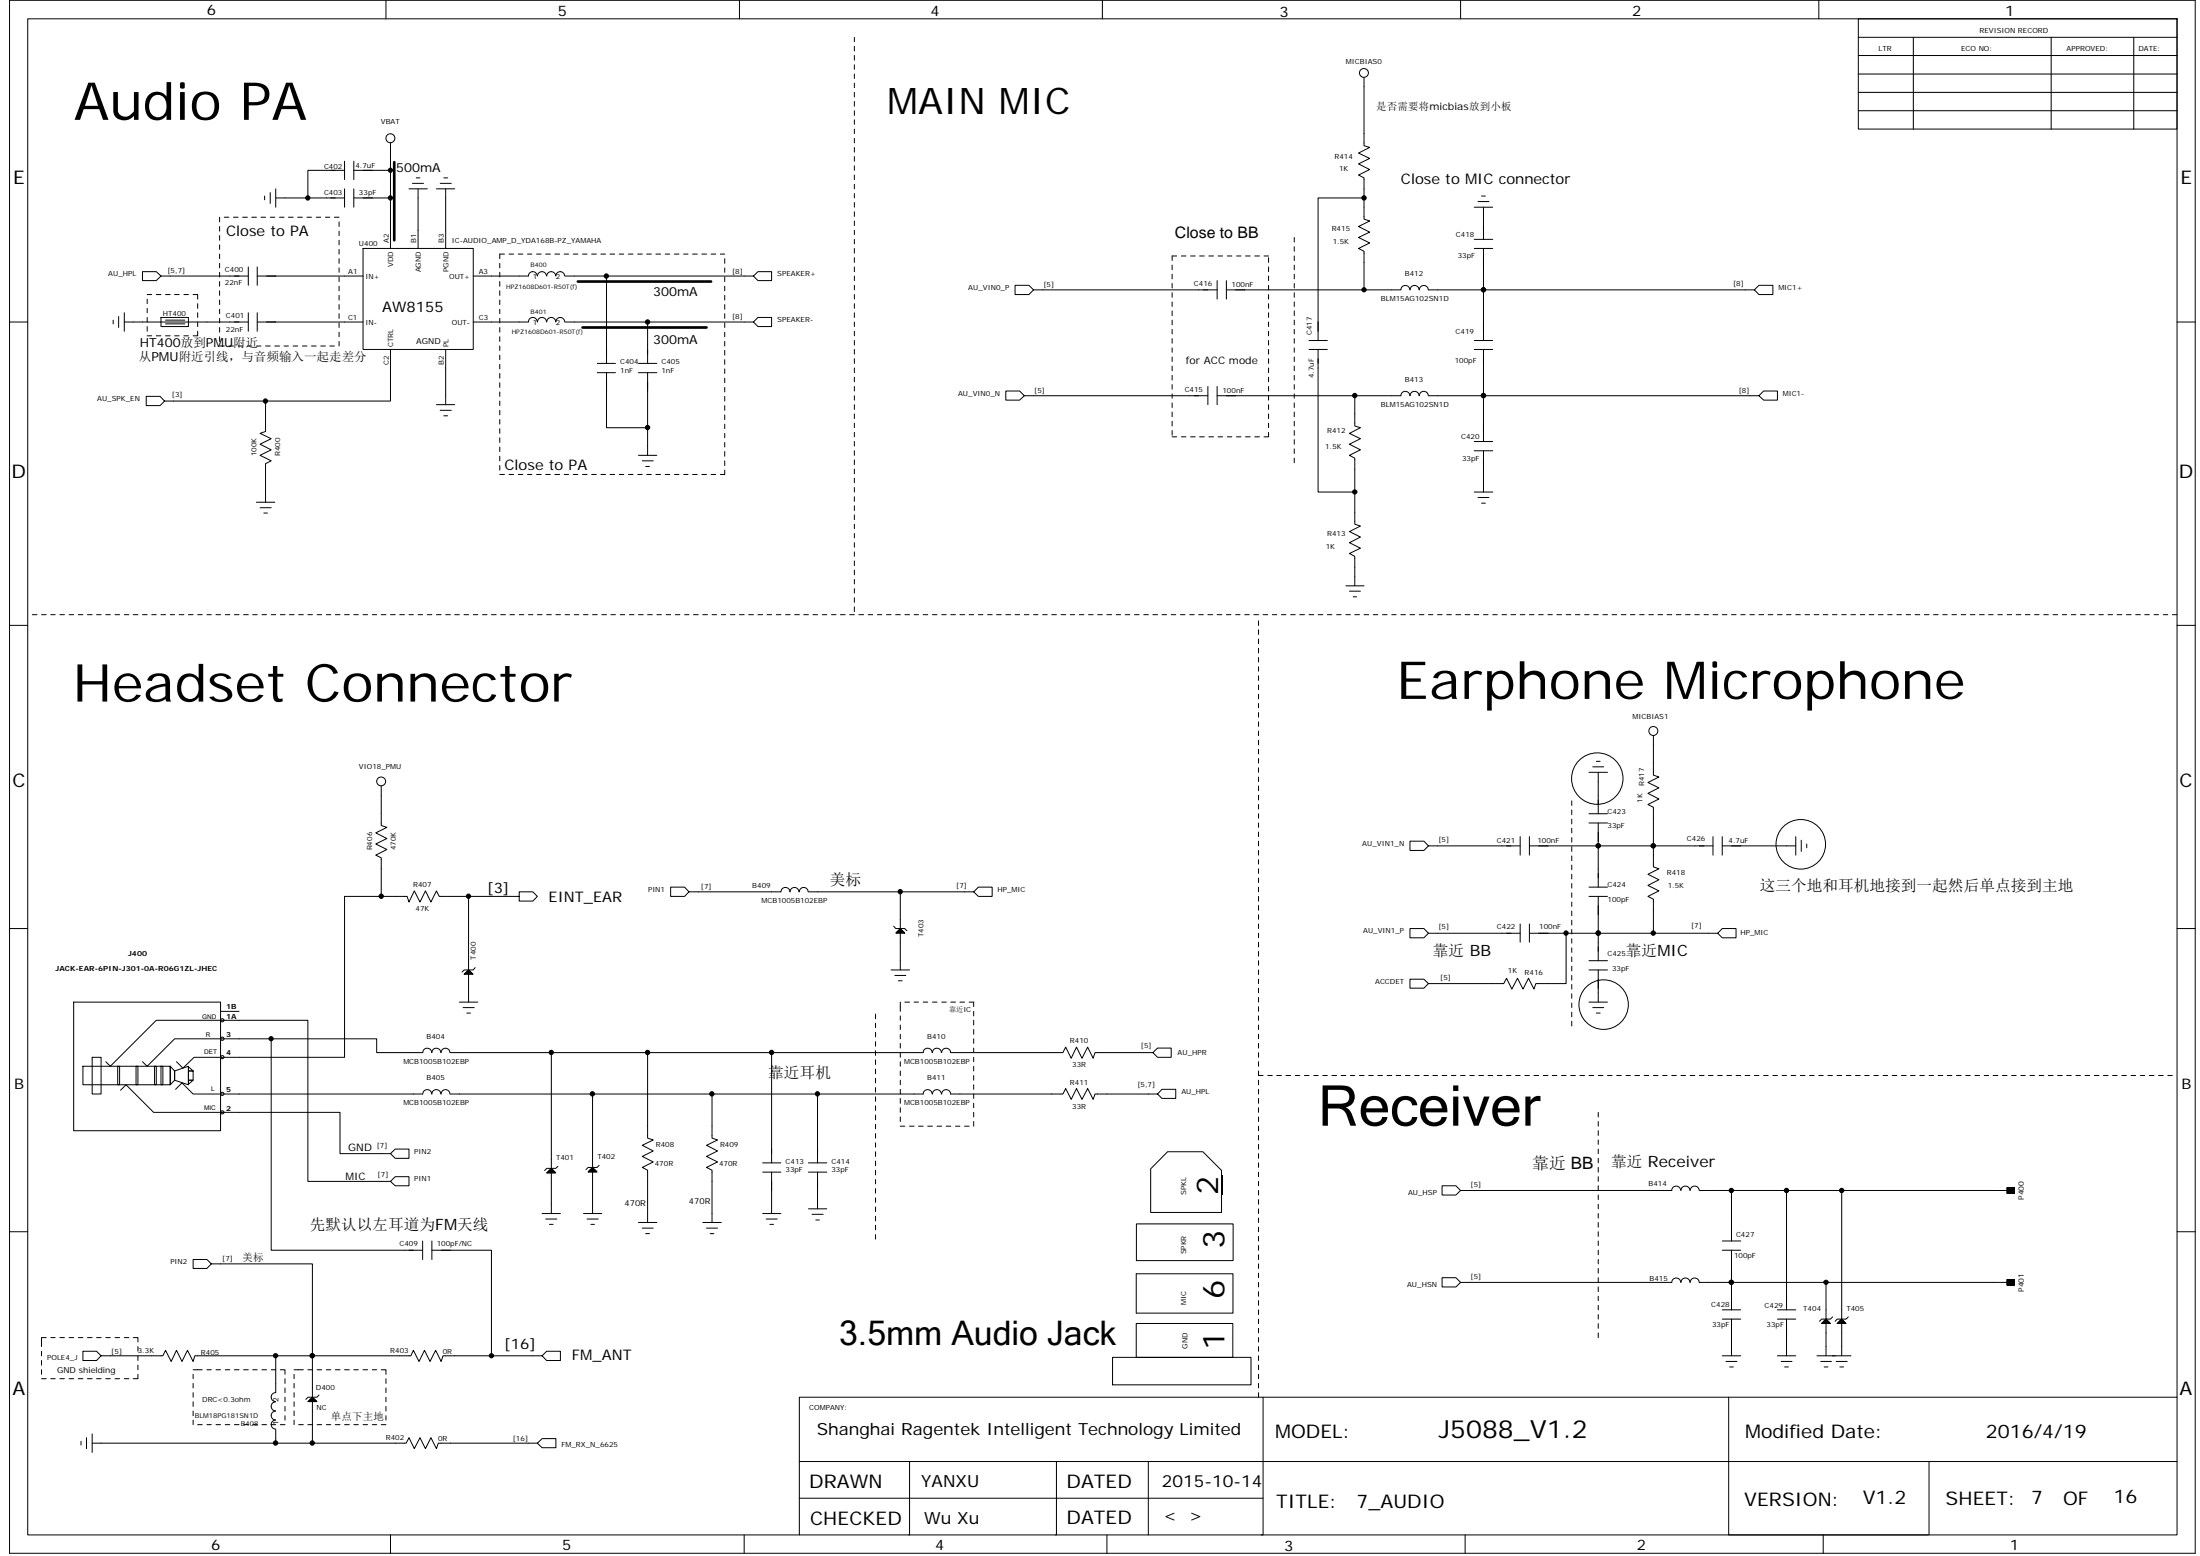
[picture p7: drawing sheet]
<svg xmlns="http://www.w3.org/2000/svg" width="297mm" height="210mm" viewBox="0 0 297 210" stroke-linecap="round" stroke-linejoin="round" font-family="sans-serif">
<g fill="none" stroke="#000" stroke-width=".14">
<path d="M1.3 0h295.1v209.6h-295.1zM3.7 2.5h290.2v204.6h-290.2zM52.1 0v2.5M52.7 19.3v3.7h-4.9M99.8 0v2.5M115.4 5v.6M115.4 6.2v.7M115.4 7.5v.6M115.4 8.7v.7M115.4 10v.6M115.4 11.2v.6M115.4 12.5v.6"/>
<path d="M115.4 13.7v.6M115.4 14.9v.7M115.4 16.2v.6M115.4 17.4v.6M115.4 18.7v.6M115.4 19.9v.6M148.8 0v2.5M184.2 10.5v9.2l.7 .2-1.5 .8 1.5 .7-1.5 .7 1.5 .8-1.5 .7 .8 .4v2.7h-6.2v19.3M197.2 0v2.5M245.6 0v2.5M250.9 2.5h43v14.9h-43zM250.9 12.5h43"/>
<path d="M250.9 14.9h43M250.9 10h43M250.9 7.5h43M250.9 5h43M258.3 5v12.4M276.9 5v12.4M288.1 5v12.4M19.9 39.8h.6M21.1 39.8h.6M22.3 39.8h.7M23.6 39.8h.6M24.8 39.8h.6"/>
<path d="M26.1 39.8h.6v.6M29.7 29.3v.7M29.7 30.6v.6M29.7 31.8v.6M29.7 33v.7M29.7 34.3v.6M29.7 35.5v.7M29.7 36.7v.7M29.7 38v.6M29.7 39.2v.7M30.3 29.3h.6M31.5 29.3h.6"/>
<path d="M32.8 29.3h.6M33.5 37.3h-11.8l-.6 .6h-1.9v-1.2h1.9l.6 .6M33.5 36v2.5M34 29.3h.6M34.7 37.3h14.3M34.7 36v2.5M35.2 29.3h.7M35.7 26.5v.5M36.5 26v1.5M36.5 29.3h.6M37.2 25.5v2.5M37.2 26.7h4.4"/>
<path d="M37.7 29.3h.7M38.9 29.3h.7M40.2 29.3h.6M41.4 29.3h.7M42.7 29.3h.6M43.9 29.3h.6M45.1 29.3h.7M45.8 30v.6M45.8 31.2v.6M45.8 32.4v.6M45.8 33.7v.6M45.8 34.9v.6"/>
<path d="M45.8 36.2v.5M45.8 37.4v.6M45.8 38.6v.6M45.8 39.9v.6M46.5 23h-4.9v3.7h4.9M46.5 21.8v2.4M46.5 25.5v2.5M47.8 21.8v2.4M47.8 25.5v2.5M49 33.5h14.9v13.7h-14.9zM52.7 23v3.7h-4.9M52.7 26.7v6.8"/>
<path d="M55.2 25.5h2.5M55.7 24.7h1.5M56.2 24h.5M56.4 25.5v8M58.9 25.5h2.5M59.4 24.7h1.5M59.9 24h.5M60.2 25.5v8M67.5 35.5v.7M67.5 36.7v.7M67.5 38v.6M67.5 39.2v.7"/>
<path d="M68.1 34.3h-.6v.6M68.7 34.3h.6M70 34.3h.6M71.2 34.3h.6M71.3 37.3h-7.4M71.3 37.2a.59 .59 0 0 1 .6-.5 .59 .59 0 0 1 .6 .5M72.5 34.3h.6M72.6 37.2a.6 .6 0 0 1 .6-.5 .6 .6 0 0 1 .6 .5M73.7 34.3h.6M73.8 37.2a.6 .6 0 0 1 .6-.5 .6 .6 0 0 1 .6 .5M74.9 34.3h.7M75.1 37.2a.59 .59 0 0 1 .5-.5 .59 .59 0 0 1 .6 .5"/>
<path d="M76.2 34.3h.6M76.3 37.3h25.4l.6 .6h1.9v-1.2h-1.9l-.6 .6M77.4 34.3h.6M78.7 34.3h.6M79.9 34.3h.6M81.1 34.3h.7M81.9 37.3v11.7M82.4 34.3h.6M83.6 34.3h.6M84.9 34.3h.6M86.1 34.3h.6M87.3 34.3h.6"/>
<path d="M88.6 34.3h.6M89.8 34.3h.6M91.1 34.3h.6M92.3 34.3h.6M93.5 34.3h.6M94.8 34.3h.6M96 34.3h.6M97.3 34.3h.6M97.9 34.9v.6M97.9 36.2v.5M97.9 37.4v.6M97.9 38.6v.6"/>
<path d="M97.9 39.9v.6M115.4 21.1v.7M115.4 22.4v.6M115.4 23.6v.6M115.4 24.9v.6M115.4 26.1v.6M115.4 27.3v.7M115.4 28.6v.6M115.4 29.8v.6M115.4 31.1v.6M115.4 32.3v.6M115.4 33.5v.7"/>
<path d="M115.4 34.8v.6M115.4 36v.7M115.4 37.3v.6M115.4 38.5v.6M115.4 39.8v.6M139.5 39.1l-.6-.6h-1.8v1.3h1.8l.6-.7h24.8M158.3 35.8v.6M158.3 37v.6M158.3 38.2v.7M158.3 39.5v.6M158.9 34.5h-.6v.7M159.5 34.5h.6"/>
<path d="M160.8 34.5h.6M162 34.5h.6M163.2 34.5h.6M164.3 37.9v2.5M164.5 34.5h.6M165.6 39.1h23.5a.6 .6 0 0 1 .6-.6 .6 .6 0 0 1 .6 .6M165.6 37.9v2.5M165.7 34.5h.6M167 34.5h.6M168.2 34.5h.6M169.4 34.5h.6M170.7 34.5h.6"/>
<path d="M171.3 34.8v.6M171.3 36v.7M171.3 37.3v.6M171.3 38.5v.6M171.3 39.8v.6M174.7 32v.7M174.7 33.3v.6M174.7 34.5v.7M174.7 35.8v.6M174.7 37v.6M174.7 38.2v.7M174.7 39.5v.6"/>
<path d="M184.2 26.7v2.9l.7 .2-1.5 .8 1.5 .7-1.5 .7 1.5 .8-1.5 .7 .8 .4v5.2M190.4 39.1a.6 .6 0 0 1 .6-.6 .6 .6 0 0 1 .6 .6M191.6 39.1a.6 .6 0 0 1 .6-.6 .6 .6 0 0 1 .6 .6M199 32.3h2.5M199 33.5h2.5M199 28h2.5M199.6 27.2h1.4M200 26.5h.6M200.3 39.1h.1M200.3 28v4.3M200.3 33.5v12.5M236.9 39.1l.6-.6h1.9v1.3h-1.9l-.6-.7h-44"/>
<path d="M1.3 43.5h2.4M15.3 43.2v.5M16 42.7v1.5M16.8 42.2v2.5M19.9 40.4v.6M19.9 41.6v.6M19.9 42.8v.7M19.9 44.1v.6M19.9 45.3h.6M21.1 45.3h.6M21.7 42.8h3.7v1.3h-3.7zM22.3 45.3h.7"/>
<path d="M22.3 43.2h2.7M22.3 43.7h2.7M23.6 45.3h.6M24.8 45.3h.6M26.7 41v.6M26.7 42.2v.6M26.7 43.5v.6M26.7 44.7v.6h-.6M29.7 40.5v.6M29.7 41.7v.6M29.7 43v.6M29.7 44.2v.6"/>
<path d="M29.7 45.4v.7M29.7 46.7h.6M30.9 46.7h.6M32.1 46.7h.7M33.4 46.7h.6M33.5 43.5h-16.7M33.5 42.2v2.5M34.6 46.7h.6M34.7 43.5h14.3M34.7 42.2v2.5M35.9 54.1h-13.7l-.6 .6h-1.9v-1.2h1.9l.6 .6M35.9 46.7h.6"/>
<path d="M37.1 46.7h.6M38.4 46.7h.5M39.6 46.7h.6M40.8 46.7h.6M42.1 46.7h.6M43.3 46.7h.6M44.5 46.7h.6M45.8 41.1v.6M45.8 42.3v.7M45.8 43.6v.6M45.8 44.8v.6M45.8 46.1v.6"/>
<path d="M52.7 47.2v6.9h-16.8v4.1l-.8 .3 1.5 .7-1.5 .7 1.5 .8-1.5 .7 1.5 .8-.7 .4v5.2M58.9 54.6h2.5M59.4 55.4h1.5M59.9 56.1h.5M60.2 47.2v7.4M67.5 40.5v.6M67.5 41.7v.6M67.5 43v.6M67.5 44.2v.6M67.5 45.4v.7M67.5 46.7v.6M67.5 47.9v.6"/>
<path d="M67.5 49.2v.6M67.5 50.4v.6M67.5 51.6v.7M67.5 52.9v.6M67.5 54.1v.6M67.5 55.4v.6M67.5 56.6v.6M67.5 57.8v.7M67.5 59.1v.6M72.5 43.4a.59 .59 0 0 0-.6-.6 .59 .59 0 0 0-.6 .6l-7.4 .1M72.6 43.4a.6 .6 0 0 1 .6-.6 .6 .6 0 0 1 .6 .6M73.8 43.4a.6 .6 0 0 1 .6-.6 .6 .6 0 0 1 .6 .6"/>
<path d="M75.1 43.4a.59 .59 0 0 1 .5-.6 .59 .59 0 0 1 .6 .6M76.3 43.5h25.4l.6 .6h1.9v-1.3h-1.9l-.6 .7M80.6 49h2.5M80.6 50.3h2.5M81.9 50.3v7.4h5.5v-7.4M86.2 49h2.5M86.2 50.3h2.5M87.4 57.7v3.7M87.4 43.5v5.5M97.9 41.1v.6M97.9 42.3v.7M97.9 43.6v.6"/>
<path d="M97.9 44.8v.6M97.9 46.1v.6M97.9 47.3v.6M97.9 48.5v.7M97.9 49.8v.6M97.9 51v.6M97.9 52.3v.6M97.9 53.5v.6M97.9 54.7v.7M97.9 56v.6M97.9 57.2v.6M97.9 58.5v.6"/>
<path d="M97.9 59.7v.6M115.4 41v.6M115.4 42.2v.6M115.4 43.5v.6M115.4 44.7v.6M115.4 46v.6M115.4 47.2v.6M115.4 48.4v.6M115.4 49.7v.6M115.4 50.9v.6M115.4 52.2v.6M115.4 53.4v.6"/>
<path d="M115.4 54.6v.6M115.4 55.9v.6M115.4 57.1v.6M115.4 58.4v.5M115.4 59.6v.6M138.3 53.4l-.6-.6h-1.9v1.2h1.9l.6-.6h24.8M158.3 40.7v.7M158.3 42v.6M158.3 43.2v.6M158.3 44.4v.7M158.3 45.7v.6M158.3 46.9v.6"/>
<path d="M158.3 48.2v.6M158.3 49.4v.6M158.3 50.7v.6M158.3 51.9v.6M158.3 53.1v.6M158.3 54.4v.6M158.3 55.6v.6M158.3 56.9v.6M158.3 58.1v.6M158.3 58.9h.6M159.5 58.9h.6M160.8 58.9h.6"/>
<path d="M162 58.9h.6M163.1 52.2v2.4M163.2 58.9h.6M164.3 53.4h24.8a.6 .6 0 0 1 .6-.6 .6 .6 0 0 1 .6 .6M164.3 52.2v2.4M164.5 58.9h.6M165.7 58.9h.6M167 58.9h.6M168.2 58.9h.6M169.4 58.9h.6M171.3 41v.6M171.3 42.2v.6"/>
<path d="M171.3 43.5v.6M171.3 44.7v.6M171.3 46v.6M171.3 47.2v.6M171.3 48.4v.6M171.3 49.7v.6M171.3 50.9v.6M171.3 52.2v.6M171.3 53.4v.6M171.3 54.6v.6M171.3 55.9v.6M171.3 57.1v.6"/>
<path d="M171.3 58.4v.5h-.6M174.7 40.7v.7M174.7 42v.6M174.7 43.2v.6M174.7 44.5v.6M174.7 45.7v.6M174.7 46.9v.6M174.7 48.2v.6M174.7 49.4v.6M174.7 50.7v.6M174.7 51.9v.6M174.7 53.1v.6"/>
<path d="M174.7 54.4v.6M174.7 55.6v.6M174.7 56.9v.6M174.7 58.1v.6M174.7 59.3v.6M176.7 47.2h2.5M176.7 46h2.5M178 47.2v19.2h4.9v4.3l.8 .3-1.5 .7 1.5 .8-1.5 .7 1.5 .8-1.5 .7 .7 .4v4M182.9 53.4v4.1l.8 .2-1.5 .8 1.5 .7-1.5 .7 1.5 .8-1.5 .7 .7 .4v4.6M190.4 53.4a.6 .6 0 0 1 .6-.6 .6 .6 0 0 1 .6 .6M191.6 53.4a.6 .6 0 0 1 .6-.6 .6 .6 0 0 1 .6 .6M199 47.2h2.5"/>
<path d="M199 46h2.5M199 59.6h2.5M200.3 53.4h.1M200.3 47.2v12.4M237.5 53.4l.6-.6h1.9v1.2h-1.9l-.6-.6h-44.6M293.9 43.5h2.5M34.6 67.8h2.5M35.1 68.5h1.5M35.6 69.2h.5M67.5 60.3v.6M67.5 61.6v.6M67.5 62.8v.6"/>
<path d="M67.5 64h.6M68.7 64h.6M70 64h.6M71.2 64h.6M72.5 64h.6M73.7 64h.6M74.9 64h.7M76.2 64h.6M77.4 64h.6M78.7 64h.6M79.9 64h.6M81.1 64h.7"/>
<path d="M82.4 64h.6M83.6 64h.6M84.9 64h.6M86.1 64h.6M86.2 61.4h2.5M86.7 62.2h1.5M87.2 62.9h.5M87.3 64h.6M88.6 64h.6M89.8 64h.6M91.1 64h.6M92.3 64h.6"/>
<path d="M93.5 64h.6M94.8 64h.6M96 64h.6M97.9 60.9v.7M97.9 62.2v.6M97.9 63.4v.6h-.6M115.4 60.8v.6M115.4 62.1v.6M115.4 63.3v.6M115.4 64.5v.7M115.4 65.8v.6M115.4 67v.6"/>
<path d="M115.4 68.3v.6M115.4 69.5v.6M115.4 70.7v.7M115.4 72v.6M115.4 73.2v.7M115.4 74.5v.6M115.4 75.7v.6M115.4 76.9v.7M115.4 78.2v.6M115.4 79.4v.6M174.7 60.6v.6M174.7 61.8v.6"/>
<path d="M181.7 79.1h2.5M182.2 79.8h1.5M199 60.8h2.5M199 66.4h2.5M199.6 67.1h1.4M200 67.9h.6M200.3 60.8v5.6M1.3 84.4h2.4M4.4 83h.6M5.6 83h.6M6.9 83h.5M8.1 83h.6"/>
<path d="M9.3 83h.6M10.6 83h.6M11.8 83h.6M13 83h.6M14.3 83h.6M15.5 83h.6M16.8 83h.6M18 83h.6M19.2 83h.7M20.5 83h.6M21.7 83h.6M23 83h.6"/>
<path d="M24.2 83h.6M25.4 83h.7M26.7 83h.6M27.9 83h.6M29.2 83h.6M30.4 83h.6M31.6 83h.7M32.9 83h.6M34.1 83h.6M35.4 83h.6M36.6 83h.6M37.8 83h.7"/>
<path d="M39.1 83h.6M40.3 83h.7M41.6 83h.6M42.8 83h.6M44.1 83h.6M45.3 83h.6M46.5 83h.7M47.8 83h.6M49 83h.6M50.3 83h.6M51.5 83h.6M52.7 83h.7"/>
<path d="M54 83h.6M55.2 83h.6M56.4 83h.7M57.7 83h.6M58.9 83h.7M60.2 83h.6M61.4 83h.6M62.7 83h.6M63.9 83h.6M65.1 83h.7M66.4 83h.6M67.6 83h.6"/>
<path d="M68.9 83h.6M70.1 83h.6M71.3 83h.6M72.6 83h.6M73.8 83h.6M75.1 83h.6M76.3 83h.6M77.5 83h.6M78.8 83h.6M80 83h.6M81.3 83h.6M82.5 83h.6"/>
<path d="M83.7 83h.6M85 83h.6M86.2 83h.6M87.4 83h.7M88.7 83h.6M89.9 83h.6M91.2 83h.6M92.4 83h.6M93.6 83h.7M94.9 83h.6M96.1 83h.6M97.4 83h.6"/>
<path d="M98.6 83h.6M99.8 83h.7M101.1 83h.6M102.3 83h.7M103.6 83h.6M104.8 83h.6M106.1 83h.6M107.3 83h.6M108.5 83h.7M109.8 83h.6M111 83h.6M112.3 83h.6"/>
<path d="M113.5 83h.6M114.7 83h.7M115.4 80.7v.6M115.4 81.9v.6M116 83h.6M117.2 83h.6M118.5 83h.6M119.7 83h.6M120.9 83h.7M122.2 83h.6M123.4 83h.6M124.6 83h.7"/>
<path d="M125.9 83h.6M127.1 83h.7M128.4 83h.6M129.6 83h.6M130.8 83h.7M132.1 83h.6M133.3 83h.7M134.6 83h.6M135.8 83h.6M137.1 83h.6M138.3 83h.6M139.5 83h.6"/>
<path d="M140.8 83h.6M142 83h.6M143.3 83h.6M144.5 83h.6M145.7 83h.6M147 83h.6M148.2 83h.6M149.5 83h.6M150.7 83h.6M151.9 83h.6M153.2 83h.6M154.4 83h.6"/>
<path d="M155.7 83h.6M156.9 83h.6M158.1 83h.6M159.4 83h.6M160.6 83h.6M161.8 83h.7M163.1 83h.6M164.3 83h.7M165.6 83h.6M166.8 83h.6M168.1 83h.6M169.3 83h.6"/>
<path d="M169.9 83.8v.6M169.9 85v.6M169.9 86.2v.7M169.9 87.5v.6M169.9 88.7v.6M169.9 90v.6M169.9 91.2v.6M169.9 92.4v.7M169.9 93.7v.6M169.9 94.9v.6M169.9 96.2v.6M169.9 97.4v.6"/>
<path d="M169.9 98.7v.6M169.9 99.9v.6M170.5 83h.7M171.8 83h.6M173 83h.6M174.3 83h.6M175.5 83h.6M176.7 83h.7M178 83h.6M179.2 83h.6M180.5 83h.6M181.7 83h.6"/>
<path d="M182.7 80.5h.5M182.9 83h.7M184.2 83h.6M185.4 83h.6M186.7 83h.6M187.9 83h.6M189.1 83h.7M190.4 83h.6M191.6 83h.7M192.9 83h.6M194.1 83h.6M195.3 83h.7"/>
<path d="M196.6 83h.6M197.8 83h.7M199 83h.7M200.3 83h.6M201.5 83h.7M202.8 83h.6M204 83h.6M205.3 83h.6M206.5 83h.6M207.7 83h.7M209 83h.6M210.2 83h.6"/>
<path d="M211.5 83h.6M212.7 83h.6M213.9 83h.6M215.2 83h.6M216.4 83h.6M217.7 83h.6M218.9 83h.6M220.1 83h.6M221.4 83h.6M222.6 83h.6M223.2 99.3v5.3l.8 .3-1.5 .7 1.5 .7-1.5 .8 1.5 .7-1.5 .8 .7 .3v5.3M223.9 83h.6"/>
<path d="M225.1 83h.6M226.3 83h.7M227.6 83h.6M228.8 83h.6M230.1 83h.6M231.3 83h.6M232.5 83h.7M233.8 83h.6M235 83h.6M236.3 83h.6M237.5 83h.6M238.7 83h.7"/>
<path d="M240 83h.6M241.2 83h.6M242.5 83h.6M243.7 83h.6M244.9 83h.7M246.2 83h.6M247.4 83h.6M248.7 83h.6M249.9 83h.6M251.2 83h.6M252.4 83h.6M253.6 83h.7"/>
<path d="M254.9 83h.6M256.1 83h.6M257.4 83h.6M258.6 83h.6M259.8 83h.7M261.1 83h.6M262.3 83h.6M263.5 83h.7M264.8 83h.6M266 83h.7M267.3 83h.6M268.5 83h.6"/>
<path d="M269.7 83h.7M271 83h.6M272.2 83h.7M273.4 83h.7M274.7 83h.6M275.9 83h.7M277.2 83h.6M278.4 83h.6M279.7 83h.6M280.9 83h.6M282.1 83h.7M283.4 83h.6"/>
<path d="M284.6 83h.6M285.9 83h.6M287.1 83h.6M288.3 83h.7M289.6 83h.6M290.8 83h.6M292.1 83h.6M293.3 83h.6M293.9 84.4h2.5M51.5 106.1v5.3l.7 .3-1.5 .7 1.5 .8-1.5 .7 1.5 .7-1.5 .8 .8 .4v5.2h3.5l.2 .7 .7-1.5 .8 1.5 .7-1.5 .8 1.5 .7-1.5 .4 .8h4M169.9 101.1v.6M169.9 102.4v.6"/>
<path d="M169.9 103.6v.6M169.9 104.9v.6M169.9 106.1v.6M169.9 107.3v.6M169.9 108.6v.6M169.9 109.8v.6M169.9 111.1v.6M169.9 112.3v.6M169.9 113.5v.7M169.9 114.8v.6M169.9 116v.6M169.9 117.2v.7"/>
<path d="M169.9 118.5v.6M169.9 119.7v.7M192.9 114.2l-.6-.7h-1.9v1.3h1.9l.6-.6h12.3M205.2 112.9v2.5M206.5 112.9v2.5M206.5 114.2h16.7M212.2 108.1v.6M212.2 109.3v.6M212.2 110.6v.6M212.2 111.8v.6M212.2 113v.6M212.2 114.3v.6"/>
<path d="M212.2 115.5v.6M212.2 116.7v.7M212.2 118v.6M212.2 119.2v.6M214.5 104.2h2.5M214.5 109.8h2.5M214.5 111.1h2.5M214.5 119.7h2.5M215 103.5h1.5M215.5 102.7h.5M215.8 111.1v8.6M215.8 104.2v5.6"/>
<path d="M223.2 114.2v2.8l.8 .2-1.5 .8 1.5 .7-1.5 .8 1.5 .7-1.5 .8 .7 .3v4.6h-7.4M231.3 114.2h-8.1M231.3 112.9v2.5M232.5 112.9v2.5M232.5 114.2h10M242.5 112.9v2.5M243.2 113.4v1.5M243.9 113.9v.5M1.3 125.3h2.4M9.9 135.2h19.9v17.4h-19.9zM29.8 136.5h2.5M29.9 137.5h.3v.2v.1h-.3z"/>
<path d="M51.5 121h-5v21.7h-20.3l-1.5 1.4-.9-.8M62 135.2h2.5M62.5 136h1.5M62.7 131.5l.6-.6 .6 .6zM62.8 131.4h1v.1M62.8 131.3v.2M62.9 131.5v-.2h.7v.2M63 131.5v-.4h.5v.4M63 136.7h.5M63.1 131h.3v.5M63.1 131v.5M63.3 130.9h.1"/>
<path d="M63.3 131.5v3.7M64.2 130.6l-.3 .3h-1.2l-.3 .3M70.1 121v.6h1.8l.7-.6-.7-.6h-1.8v.6h-6.8v10.5M105.4 120.4h-12.4l-.6 .6h-1.9v-1.3h1.9l.6 .7M105.4 120.4a.6 .6 0 0 1 .7-.6 .6 .6 0 0 1 .6 .6 .6 .6 0 0 1 .6-.6 .6 .6 0 0 1 .6 .6M107.9 120.4a.59 .59 0 0 1 .6-.6 .59 .59 0 0 1 .6 .6M109.2 120.4h22.3l.6 .6h1.9v-1.3h-1.9l-.6 .7M118.2 136.8v.7M118.2 138.1v.6M118.2 139.3v.6M120.3 130.9h2.5M120.7 125l.2 .3h1.2l.3 .3"/>
<path d="M120.8 131.6h1.5M120.9 125.9l.7-.6 .5 .6zM121 125.9v-.1h1v.1M121.2 125.9v-.2h.7v.2M121.3 132.4h.5M121.3 125.9v-.3h.5v.3M121.4 125.9v-.5h.3v.5M121.6 120.4v10.5M121.6 125.3h.1M121.6 135.2v1.3M121.6 137.1v.6M121.6 138.3v.6"/>
<path d="M121.6 139.6v.6M122.2 135.2h.6M123.4 135.2h.6M124.6 135.2h.7M125.9 135.2h.6M127.1 135.2h.7M128.4 135.2h.6M129.6 135.2h.6M130.8 135.2h.7v.6M131.5 136.5v.6M131.5 137.7v.6M131.5 138.9v.7"/>
<path d="M169.9 121v.6M169.9 122.2v.6M169.9 123.4v.7M169.9 124.7v.6M169.9 125.9v.7M169.9 127.1v.7M169.9 128.4v.6M169.9 129.6v.7M169.9 130.9v.6M169.9 132.1v.6M169.9 133.3v.7M169.9 134.6v.6"/>
<path d="M169.9 135.8v.7M169.9 137.1v.6M169.9 138.3v.6M169.9 139.6v.6M192.9 125.9l-.6-.6h-1.9v1.3h1.9l.6-.7h12.3M205.2 124.7v2.4M206.5 124.7v2.4M206.5 125.9h9.3M211.5 125.9v6.8h-4.1l-.3 .8-.7-1.5-.8 1.5-.7-1.5-.8 1.5-.7-1.5-.4 .7h-10.1l-.6 .7h-1.9v-1.3h1.9l.6 .6M212.2 120.5v.6M212.2 121.7v.6M212.2 122.9v.7"/>
<path d="M212.2 124.2v.6M212.2 125.4v.6M212.2 126.7v.6M212.2 127.9v.6M212.2 129.1v.7M212.2 130.4v.6M212.2 131.6v.7M212.2 132.9v.6M212.2 134.1v.6M212.2 135.4v.6M212.2 136.6v.6M212.2 137.8v.7"/>
<path d="M214.5 135.2h2.5M214.5 121h2.5M214.5 129.6h2.5M214.5 130.9h2.5M215 136h1.5M215.5 136.7h.5M215.8 125.9h.1M215.8 121v8.6M215.8 130.9v4.3M231.9 125.9l.6 .7h1.9v-1.3h-1.9l-.6 .6h-8.7M293.9 125.3h2.5M11.2 143.9h11.8v2.5h-11.8z"/>
<path d="M12.4 142.7h1.2v4.9h-1.2zM14.3 143.3l.6 .6 6.2-6.2h20.5v21.7h11.1l.7 .6h1.8v-1.2h-1.8l-.7 .6M15.9 143.9h.2v2.5h-.2zM16.3 147.1l.7-.7 3.7 3.7h9.3M18.4 143.9h.2v2.5h-.2zM19.2 143.3l.7 .6 3.7-3.7h13v28.5h20.5M20.9 143.9h.2v2.5h-.2zM21.7 143.9h.3v2.5h-.3zM23 143.9l.6 .6v1.3l-.6 .6zM23.6 144.5l1.8-.6v2.5l-1.8-.6zM23.7 147l.9-.9 1.5 1.5h3.6M25.4 145.8h.7l-.7 .5z"/>
<path d="M25.4 144l.7 .5h-.7zM25.4 144.5h.7v1.3h-.7zM29.8 150.1h16.1v5.6h6.8l.7 .6h1.8v-1.2h-1.8l-.7 .6M29.9 142.5h.3v.2v.1h-.3zM29.9 147.5h.3v.1v.2h-.3zM29.9 150h.3v.1v.2h-.3zM36.6 140.2h14.3v1.8h6.2a.6 .6 0 0 1 .6-.5 .6 .6 0 0 1 .6 .5M58.3 147.6a.6 .6 0 0 0-.6-.6 .6 .6 0 0 0-.6 .6h-27.3M58.3 142a.6 .6 0 0 1 .6-.5 .6 .6 0 0 1 .6 .5M58.3 147.6a.6 .6 0 0 1 .6-.6 .6 .6 0 0 1 .6 .6M59.6 142a.59 .59 0 0 1 .6-.5 .59 .59 0 0 1 .5 .5M59.6 147.6a.59 .59 0 0 1 .6-.6 .59 .59 0 0 1 .5 .6"/>
<path d="M60.8 142h26.6M60.8 147.6h49.6M73.9 158.3v-.1h1v.1M74.1 158.3v-.2h.7v.2M74.2 157.9h.5v.4M74.2 157.9v.4M74.3 157.8h.3v.5M74.3 157.8v.5M74.4 142v21.8M74.4 157.7l.6 .6h-1.2zM74.4 157.7h.1M75.3 157.4l-.3 .3h-1.2l-.3 .3"/>
<path d="M79.5 158.2v-.1h1v.1M79.6 157.9h.8v.3M79.6 157.9v.3M79.8 157.8h.5v.4M79.8 157.8v.4M79.9 157.7h.2v.5M79.9 157.6v.6M80 147.6v16.2M80 157.5l.6 .7h-1.2zM80 157.5h.1M80.9 157.3l-.3 .2h-1.2l-.3 .3M87.4 142v11.6l.8 .2-1.5 .8 1.5 .7-1.5 .8 1.5 .7-1.5 .7 .7 .4v7.1"/>
<path d="M87.4 142h37.2a.6 .6 0 0 1 .7-.5 .6 .6 0 0 1 .6 .5M96.1 147.6v6l.8 .2-1.5 .8 1.5 .7-1.5 .8 1.5 .7-1.5 .7 .7 .4v7.1M103 156.9h2.4M103 158.2h2.4M104.2 142v14.9M104.2 158.2v5.6M109.2 156.9h2.4M109.2 158.2h2.4M110.4 158.2v4.9M118.2 140.6v.6M118.2 141.8v.6M118.2 143v.7"/>
<path d="M118.2 144.3v.6M118.2 145.5v.6M118.2 146.8v.6M118.2 148v.6M118.2 149.2v.7M118.2 150.5v.6M118.2 151.7v.6M118.2 153v.6M118.2 154.2v.6M118.2 155.4v.7M118.2 156.7v.6M118.2 157.9v.7"/>
<path d="M118.2 159.2v.6M121.6 140.8v.6M121.6 142v.7M121.6 143.3v.6M121.6 144.5v.6M121.6 145.8v.6M121.6 147v.6M121.6 148.2v.7M121.6 149.5v.6M121.6 150.7v.6M121.6 152h.6M122.8 152h.6"/>
<path d="M124 152h.6M125.3 152h.6M125.9 147.6a.6 .6 0 0 0-.6-.6 .6 .6 0 0 0-.7 .6h-14.2v9.3M125.9 142a.6 .6 0 0 1 .6-.5 .6 .6 0 0 1 .6 .5M125.9 147.6a.6 .6 0 0 1 .6-.6 .6 .6 0 0 1 .6 .6M126.5 152h.6M127.1 142a.6 .6 0 0 1 .6-.5 .6 .6 0 0 1 .7 .5h15.1l.4-.7 .7 1.5 .7-1.5 .8 1.5 .8-1.5 .7 1.5 .2-.8h7.9l.6 .7h1.8v-1.3h-1.8l-.6 .6M127.1 147.6a.6 .6 0 0 1 .6-.6 .6 .6 0 0 1 .7 .6h15.1l.4-.7 .7 1.5 .7-1.5 .8 1.5 .8-1.5 .7 1.5 .2-.8h8.5l.6 .6h1.8v-1.2h-1.8l-.6 .6M127.8 152h.6M129 152h.6M130.2 152h.6M131.5 140.2v.6"/>
<path d="M131.5 141.4v.6M131.5 142.7v.6M131.5 143.9v.6M131.5 145.1v.7M131.5 146.4v.6M131.5 147.6v.6M131.5 148.9v.6M131.5 150.1v.6M131.5 151.3v.7M157.6 155.4h4.8l2.5 2.5v5.7h-9.5v-5.9zM169.9 149.5v.6M169.9 150.7v.6"/>
<path d="M169.9 152v.6M169.9 153.2v.6M169.9 154.4v.7M169.9 155.7v.6M169.9 156.9v.6M169.9 158.2v.6M169.9 159.4v.6M169.9 144.5v.6h.6M169.9 140.8v.6M169.9 142v.7M169.9 143.3v.6M169.9 145.8v.6"/>
<path d="M169.9 147v.6M169.9 148.2v.7M171.2 145.1h.6M172.4 145.1h.6M173.6 145.1h.7M174.9 145.1h.6M176.1 145.1h.6M177.4 145.1h.6M178.6 145.1h.6M179.8 145.1h.7M181.1 145.1h.6M182.3 145.1h.6"/>
<path d="M183.6 145.1h.6M184.8 145.1h.6M186 145.1h.7M187.3 145.1h.6M188.5 145.1h.6M189.8 145.1h.6M191 145.1h.6M192.3 145.1h.6M193.5 145.1h.6M194.7 145.1h.6M196 145.1h.6M197.2 145.1h.6"/>
<path d="M198.5 145.1h.5M199.7 145.1h.6M200.9 145.1h.6M202.2 145.1h.6M203.4 145.1h.6M204.6 145.1h.6M205.9 145.1h.6M207.1 145.1h.6M208.4 145.1h.6M209.6 145.1h.6M210.8 145.1h.7M212.1 145.1h.6"/>
<path d="M213.3 145.1h.6M214.5 145.1h.7M215.8 145.1h.6M215.8 150.1v.6M215.8 151.3v.7M215.8 152.6v.6M215.8 153.8v.6M215.8 155.1v.6M215.8 156.3v.6M215.8 157.5v.7M215.8 158.8v.6M217 145.1h.7"/>
<path d="M218.3 145.1h.6M219.5 145.1h.6M220.7 145.1h.7M222 145.1h.6M223.2 145.1h.7M224.5 145.1h.6M225.7 145.1h.6M227 145.1h.6M228.2 145.1h.6M229.4 145.1h.7M230.7 145.1h.6M231.9 145.1h.6"/>
<path d="M233.2 145.1h.6M234.4 145.1h.6M235.6 145.1h.7M236.9 145.1h.6M238.1 145.1h.6M239.4 145.1h.6M240.6 145.1h.6M241.8 145.1h.7M243.1 145.1h.6M244.3 145.1h.6M245.6 145.1h.6M246.8 145.1h.6"/>
<path d="M248 145.1h.7M249.3 145.1h.6M250.5 145.1h.7M251.8 145.1h.6M253 145.1h.6M254.3 145.1h.6M255.5 145.1h.6M256.7 145.1h.7M258 145.1h.6M259.2 145.1h.6M260.5 145.1h.6M261.7 145.1h.6"/>
<path d="M262.9 145.1h.6M264.2 145.1h.6M265.4 145.1h.6M266.7 145.1h.6M267.9 145.1h.6M269.1 145.1h.6M270.4 145.1h.6M271.6 145.1h.6M272.9 145.1h.5M274.1 145.1h.6M275.3 145.1h.6M276.6 145.1h.6"/>
<path d="M277.8 145.1h.6M279 145.1h.7M280.3 145.1h.6M281.5 145.1h.6M282.8 145.1h.6M284 145.1h.6M285.2 145.1h.7M286.5 145.1h.6M287.7 145.1h.6M289 145.1h.6M290.2 145.1h.6M291.4 145.1h.7"/>
<path d="M292.7 145.1h.6M1.3 166.2h2.4M28.5 170.6l-.6-.6h-1.8v1.2h1.8l.6-.6h13.7v12.4M57.1 167.5v2.5M58.3 168.7h2.5M58.3 167.5v2.5M60.8 168.7h5.6v14.3h-6.6l-.2 .7-.8-1.5-.7 1.5-.8-1.5-.7 1.5-.8-1.5-.3 .8h-13.3M73.2 163.8h2.5M73.7 164.5h1.5M74.2 165.2h.5M78.8 163.8h2.5M79.3 164.5h1.5"/>
<path d="M79.8 165.2h.5M86.2 165h2.5M86.7 165.7h1.5M87.2 166.5h.5M94.9 165h2.5M95.4 165.7h1.5M95.9 166.5h.5M103 163.8h2.4M103.4 164.5h1.5M103.9 165.2h.5M109.2 163.1h2.4M109.6 163.9h1.5"/>
<path d="M110.1 164.6h.5M118.2 160.4v.6M118.2 161.6v.7M118.2 162.9v.6M118.2 164.1v.7M118.2 165.4v.6M118.2 166.6v.6M153.4 178.6h13.1v4.6h-13.1zM153.4 171.9h13.1v5.3h-13.1zM153.4 165.2h13.1v4.9h-13.1zM169.9 160.7v.6M169.9 161.9v.6"/>
<path d="M169.9 163.1v.7M169.9 164.4v.6M169.9 165.6v.6M169.9 166.9v.6M169.9 168.1v.6M169.9 169.3v.7M169.9 170.6v.6M169.9 171.8v.6M169.9 173.1v.6M169.9 174.3v.6M169.9 175.5v.6M169.9 176.8v.6"/>
<path d="M169.9 178v.6M169.9 179.3v.6M197.2 173.1l-.6-.7h-1.9v1.3h1.9l.6-.6h28.5a.6 .6 0 0 1 .6-.6 .6 .6 0 0 1 .6 .6M197.2 160.7l-.6-.7h-1.9v1.3h1.9l.6-.6h28.5M215.8 160v.7M215.8 161.3v.6M215.8 162.5v.6M215.8 163.8v.6M215.8 165v.6M215.8 166.2v.7M215.8 167.5v.6M215.8 168.7v.6"/>
<path d="M215.8 170v.6M215.8 171.2v.6M215.8 172.4v.7M215.8 173.7v.6M215.8 174.9v.6M215.8 176.1v.7M215.8 177.4v.6M215.8 178.6v.7M215.8 179.9v.6M225.7 160.6a.6 .6 0 0 1 .6-.5 .6 .6 0 0 1 .6 .5M227 160.6a.6 .6 0 0 1 .6-.5 .6 .6 0 0 1 .6 .5M227 173.1a.6 .6 0 0 1 .6-.6 .6 .6 0 0 1 .6 .6"/>
<path d="M228.2 160.6a.6 .6 0 0 1 .6-.5 .6 .6 0 0 1 .6 .5M229.4 160.7h42.6M232.5 176.8h2.5M232.5 178h2.5M232.5 167.5h2.5M232.5 168.7h2.5M233.8 168.7v4.4h-4.4a.6 .6 0 0 0-.6-.6 .6 .6 0 0 0-.6 .6M233.8 160.7v6.8M233.8 178v5M240 176.8h2.5M240 178h2.5M241.2 160.7v16.1"/>
<path d="M241.2 178v5M246 178.5v.1M246 178.5h1v.1M246.2 178.4v.2M246.2 178.4h.7v.2M246.3 178.6v-.3h.5v.3M246.4 178.6v-.5h.3v.5M246.5 173.1v9.9M246.5 178h.1M246.5 178l.6 .6h-1.1zM247.4 177.7l-.3 .3h-1.1l-.3 .3M248 178.6l.7-.6 .6 .6z"/>
<path d="M248.2 178.5v.1M248.2 178.5h.9v.1M248.3 178.4v.2M248.3 178.4h.7v.2M248.4 178.6v-.3h.5v.3M248.5 178.6v-.5h.3v.5M248.7 178h.1M248.7 160.7v22.3M249.6 177.7l-.3 .3h-1.3l-.2 .3M271 160.3h1v.7h-1v-.7h1v.7h-1zM271 172.7h1v.7h-1v-.7h1v.7h-1zM271 160.9h1"/>
<path d="M271 160.8h1M271 160.5h1M271 160.4h1M271 173.3h1M271 173.2h1M271 172.9h1M271 172.8h1M271.1 160.3v.7M271.1 172.7v.7M271.2 160.3v.7M271.2 172.7v.7M271.4 160.3v.7"/>
<path d="M271.4 172.7v.7M271.5 160.3v.7M271.5 172.7v.7M271.6 160.3v.7M271.6 172.7v.7M271.7 160.3v.7M271.7 172.7v.7M271.9 160.3v.7M271.9 172.7v.7M272 173.1h-38.2v3.7M293.9 166.2h2.5M5.6 182.4v.6"/>
<path d="M5.6 183.6v.6M5.6 184.8v.7M5.6 186.1h.6M6.2 180.5h-.6v1.2M6.9 180.5h.5M6.9 186.1h.5M8.1 180.5h.6M8.1 186.1h.6M9.3 180.5h.6M9.3 186.1h.6M10.6 180.5h.6M10.6 186.1h.6"/>
<path d="M10.9 194.5v.5M11.7 194v1.5M11.8 180.5h.6M11.8 186.1h.6M12.4 193.5v2.5M13 180.5h.6M13 186.1h.6M14.3 180.5h.6M14.3 186.1h.6M15.5 180.5h.6M15.5 186.1h.6M16.8 180.5h.6"/>
<path d="M16.8 186.1h.6M18 180.5h.6v.6M18.6 181.7v.7M18.6 183v.6M18.6 184.2v.6M18.6 185.5v.6h-.6M26.1 184.8h1.2M26.1 185.5v.6M26.1 186.7v.6M26.1 187.9v.7M26.1 189.2v.6M26.1 190.4v.7"/>
<path d="M26.1 191.6v.7M26.7 192.3h.6M27.9 184.8h.6M27.9 192.3h.6M29.2 184.8h.6M29.2 192.3h.6M30.4 184.8h.6M30.4 192.3h.6M31.6 184.8h.7M31.6 192.3h.7M32.9 184.8h.6M32.9 192.3h.6"/>
<path d="M34.1 184.8h.6M34.1 192.3h.6M35.4 184.8h.6M35.4 192.3h.6M36.6 184.8h.6M36.6 192.3h.6M37.2 191.6a.6 .6 0 0 0-.6 .6 .6 .6 0 0 0 .6 .6M37.2 190.4a.59 .59 0 0 0-.6 .6 .59 .59 0 0 0 .6 .6M37.2 189.2a.6 .6 0 0 0-.6 .6 .6 .6 0 0 0 .6 .6M37.2 187.9a.6 .6 0 0 0-.6 .6 .6 .6 0 0 0 .6 .6M37.2 183h-10.9l-.2 .7-.8-1.5-.7 1.5-.8-1.5-.7 1.5-.8-1.5-.3 .8h-8.4l-.6 .6h-1.8v-1.2h1.8l.6 .6M37.2 192.9v1.9"/>
<path d="M37.8 184.8h.7v.7M37.8 192.3h.7M38.5 186.1v.6M38.5 187.3v.6M38.5 188.6v.6M38.5 189.8v.6M38.5 191.1v.5M39.7 184.8h1.3M39.7 185.5v.6M39.7 186.7v.6M39.7 187.9v.7M39.7 189.2v.6"/>
<path d="M39.7 190.4v.7M39.7 191.6v.7M40.3 192.3h.7M41.6 192.3h.6M41.6 184.8h.6M41.7 189.1v-.1h1v.1M41.8 189.1v-.2h.8v.2M41.9 188.8h.5v.3M41.9 188.8v.3M42.1 188.7h.2v.4M42.1 188.7v.4M42.2 183h-5v4.9"/>
<path d="M42.2 183v11.8M42.2 188.6l.6 .5h-1.2zM42.2 188.6h.1M42.8 192.3h.6M42.8 184.8h.6M43.1 188.3l-.3 .3h-1.2l-.3 .2M44.1 184.8h.6M44.1 192.3h.6M45.3 184.8h.6M45.3 192.3h.6M46.5 184.8h.7M46.5 192.3h.7"/>
<path d="M47.8 184.8h.6M47.8 192.3h.6M49 184.8h.6M49 192.3h.6M50.3 184.8h.6M50.3 192.3h.6M51.5 184.8h.6v.7M51.5 192.3h.6M52.1 186.1v.6M52.1 187.3v.6M52.1 188.6v.6M52.1 189.8v.6"/>
<path d="M52.1 191.1v.5M66.4 183h6.8l.6 .6h1.9v-1.2h-1.9l-.6 .6M72.6 194.8l.6-.7h1.9v1.3h-1.9l-.6-.6h-13.4l-.3 .7-.7-1.5-.8 1.5-.7-1.5-.8 1.5-.7-1.5-.4 .8h-42.4M107.9 197.2h186M122.8 197.2v9.9h-.1M142.6 197.2v9.9h-.1M150.2 183.2h18.7v3.7h-18.7zM155 197.2v9.9M169.9 180.5v.6M169.9 181.7v.7M169.9 183v.6M169.9 184.2v.6"/>
<path d="M169.9 185.5v.6M169.9 186.7v.6M169.9 187.9v.7M170.5 188.6v18.5h-.2M232.5 183h2.5M233 183.7h1.5M233.4 188.6v18.5h26.9M233.5 184.5h.5M240 183h2.5M240.5 183.7h1.5M241 184.5h.5M245.8 183.7h1.5"/>
<path d="M246.3 184.5h.5M247.9 183.7h1.5M248.4 184.5h.5M249.9 183h-4.6M260.5 197.2v9.9M293.9 188.6h-186v18.5M52.7 207.1v2.5M100.5 207.1v2.5M107.9 202.2h62.6M149.5 207.1v2.5M197.8 207.1v2.5M246.2 207.1v2.5"/>
<circle cx="52.7" cy="18.7" r=".61"/>
<circle cx="184.2" cy="9.8" r=".6"/>
<circle cx="223.2" cy="98.6" r=".61"/>
<circle cx="51.5" cy="105.5" r=".6"/>
<circle cx="215.7" cy="105.1" r="3.5"/>
<circle cx="243.1" cy="113.9" r="3.3"/>
<circle cx="216.5" cy="135.6" r="3.3"/>
<circle cx="30" cy="140.2" r=".22"/>
</g>
<path d="M53.2 21.9v10.5M78 38h18M78.7 44.2h16.7" fill="none" stroke="#000" stroke-width=".36"/>
<path d="M164.9 158.7v2.6" fill="none" stroke="#000" stroke-width=".23"/>
<g fill="#000" stroke="#000" stroke-width=".14">
<circle cx="41.6" cy="26.7" r=".29"/>
<circle cx="52.7" cy="26.7" r=".29"/>
<circle cx="52.7" cy="23" r=".29"/>
<circle cx="81.9" cy="37.3" r=".3"/>
<circle cx="184.2" cy="26.7" r=".3"/>
<circle cx="184.2" cy="39.1" r=".29"/>
<circle cx="200.3" cy="39.1" r=".29"/>
<circle cx="35.8" cy="54.1" r=".29"/>
<circle cx="87.4" cy="57.7" r=".3"/>
<circle cx="87.4" cy="43.5" r=".3"/>
<circle cx="182.9" cy="53.4" r=".3"/>
<circle cx="200.3" cy="53.4" r=".3"/>
<circle cx="182.9" cy="66.4" r=".29"/>
<circle cx="215.8" cy="114.1" r=".29"/>
<circle cx="223.2" cy="114.1" r=".29"/>
<circle cx="51.5" cy="120.9" r=".3"/>
<circle cx="63.2" cy="120.9" r=".29"/>
<circle cx="121.5" cy="120.3" r=".29"/>
<circle cx="211.4" cy="125.9" r=".29"/>
<circle cx="215.8" cy="125.9" r=".3"/>
<circle cx="223.2" cy="125.9" r=".3"/>
<circle cx="36.6" cy="140.2" r=".29"/>
<circle cx="74.4" cy="142" r=".29"/>
<circle cx="80" cy="147.6" r=".3"/>
<circle cx="87.4" cy="142" r=".3"/>
<circle cx="96.1" cy="147.6" r=".3"/>
<circle cx="104.2" cy="142" r=".3"/>
<circle cx="110.4" cy="147.6" r=".29"/>
<circle cx="233.8" cy="160.7" r=".3"/>
<circle cx="233.8" cy="173" r=".29"/>
<circle cx="241.2" cy="160.7" r=".3"/>
<circle cx="246.6" cy="173" r=".29"/>
<circle cx="248.7" cy="160.7" r=".3"/>
<circle cx="37.2" cy="194.7" r=".3"/>
<circle cx="37.2" cy="183" r=".29"/>
<circle cx="42.2" cy="194.7" r=".3"/>
<circle cx="42.2" cy="183" r=".29"/>
<circle cx="66.4" cy="183" r=".29"/>
</g>
<text font-size="7.6" x="178" y="151.9">Receiver</text>
<g font-size="7.1">
<text x="9.9" y="16.2">Audio PA</text>
<text x="9.8" y="94.7">Headset Connector</text>
<text x="188.5" y="94.3">Earphone Microphone</text>
</g>
<text font-size="4.9" x="119.8" y="15.3">MAIN MIC</text>
<text font-size="4.6" x="113.3" y="181.5">3.5mm Audio Jack</text>
<g font-size="4.1">
<text x="164.5" y="161.3" transform="rotate(-90 164.5 161.3)">2</text>
<text x="165.3" y="168.5" transform="rotate(-90 165.3 168.5)">3</text>
<text x="165.3" y="175.4" transform="rotate(-90 165.3 175.4)">6</text>
<text x="165.3" y="182.2" transform="rotate(-90 165.3 182.2)">1</text>
</g>
<text font-size="3.4" x="194.3" y="194.1">J5088_V1.2</text>
<g font-size="2.5">
<text x="1.8" y="24.9">E</text>
<text x="294.4" y="24.9">E</text>
<text x="1.5" y="64.5">D</text>
<text x="294.2" y="64.5">D</text>
<text x="1.7" y="106.2">C</text>
<text x="294.3" y="106.2">C</text>
<text x="1.7" y="188.3">A</text>
<text x="294.3" y="188.3">A</text>
<text x="172.2" y="194">MODEL:</text>
<text x="235.6" y="194">Modified Date:</text>
<text x="268.1" y="194">2016/4/19</text>
<text x="109.3" y="200.8">DRAWN</text>
<text x="144" y="200.8">DATED</text>
<text x="172.3" y="203.6">TITLE:</text>
<text x="183.2" y="203.6">7_AUDIO</text>
<text x="235.5" y="203.2">VERSION:</text>
<text x="251.5" y="202.9">V1.2</text>
<text x="262.7" y="203.1">SHEET:</text>
<text x="274.3" y="202.9">7</text>
<text x="278.5" y="203.1">OF</text>
<text x="285.3" y="202.8">16</text>
<text x="109.4" y="205.8">CHECKED</text>
<text x="144" y="205.7">DATED</text>
</g>
<g font-size="2.3">
<text x="206.9" y="157.8">靠近 BB</text>
<text x="110.3" y="193.6">Shanghai Ragentek Intelligent Technology Limited</text>
<text x="124.4" y="200.7">YANXU</text>
<text x="156.9" y="200.7">2015-10-14</text>
<text x="124.8" y="205.7">Wu Xu</text>
<text x="157.1" y="205.3">&lt;</text>
<text x="160.5" y="205.3">&gt;</text>
</g>
<g font-size="2.1">
<text x="158.6" y="32.2">Close to BB</text>
<text x="112.1" y="119.5">美标</text>
<text x="237.6" y="120.2">这三个地和耳机地接到一起然后单点接到主地</text>
<text x="193.5" y="129">靠近 BB</text>
<text x="219.5" y="129">靠近MIC</text>
<text x="103.7" y="145.5">靠近耳机</text>
<text x="217.5" y="157.5">靠近 Receiver</text>
<text x="41.8" y="166">先默认以左耳道为FM天线</text>
</g>
<g font-size="2">
<text x="27.9" y="2">6</text>
<text x="75.3" y="2.2">5</text>
<text x="125.6" y="2.2">4</text>
<text x="172.8" y="2.3">3</text>
<text x="220.4" y="2.2">2</text>
<text x="270.7" y="2.2">1</text>
<text x="189.1" y="24.9">Close to MIC connector</text>
<text x="30.5" y="31.8">Close to PA</text>
<text x="51.6" y="42.1">AW8155</text>
<text x="68.1" y="63.4">Close to PA</text>
<text x="65.8" y="120.5">[3]</text>
<text x="74.1" y="121.7">EINT_EAR</text>
<text x="1.9" y="146.9">B</text>
<text x="294.5" y="146.9">B</text>
<text x="68.1" y="182">[16]</text>
<text x="77.2" y="183.5">FM_ANT</text>
<text x="28.5" y="209.1">6</text>
<text x="75.9" y="209.2">5</text>
<text x="126.3" y="209.2">4</text>
<text x="173.4" y="209.4">3</text>
<text x="221" y="209.2">2</text>
<text x="271.4" y="209.2">1</text>
</g>
<g font-size="1.7">
<text x="53.5" y="23.2">500mA</text>
<text x="88.2" y="40">300mA</text>
<text x="18.9" y="46.8">HT400放到PMU附近</text>
<text x="88.2" y="46.4">300mA</text>
<text x="18.8" y="48.7">从PMU附近引线，与音频输入一起走差分</text>
</g>
<g font-size="1.4">
<text x="185.8" y="14.8">是否需要将micbias放到小板</text>
<text x="160.1" y="49.2">for ACC mode</text>
<text x="47" y="155.3">GND</text>
<text x="46.6" y="159.2">MIC</text>
<text x="32.8" y="170.2">美标</text>
<text x="44.7" y="191.6">单点下主地</text>
</g>
<g font-size="1.1">
<text x="56.2" y="46.4">AGND</text>
<text x="84.3" y="162.7">470R</text>
<text x="93" y="162.5">470R</text>
<text x="7.7" y="185.3">GND shielding</text>
</g>
<g font-size="1">
<text x="267.3" y="4.4">REVISION RECORD</text>
<text x="181.7" y="8.6">MICBIAS0</text>
<text x="253.6" y="6.9">LTR</text>
<text x="264.8" y="6.9">ECO NO:</text>
<text x="279" y="6.9">APPROVED:</text>
<text x="288.7" y="6.9">DATE:</text>
<text x="51.4" y="16.8">VBAT</text>
<text x="43.7" y="22.8">C402</text>
<text x="48" y="22.6">4.7uF</text>
<text x="180.2" y="21.4">R414</text>
<text x="180.8" y="23.1">1K</text>
<text x="43.7" y="26.4">C403</text>
<text x="48.5" y="26.3">33pF</text>
<text x="48.5" y="33.2">U400</text>
<text x="52.5" y="32.8" transform="rotate(-90 52.5 32.8)">A2</text>
<text x="56.2" y="32.8" transform="rotate(-90 56.2 32.8)">B1</text>
<text x="59.9" y="32.8" transform="rotate(-90 59.9 32.8)">B3</text>
<text x="61" y="32.8">IC-AUDIO_AMP_D_YDA168B-PZ_YAMAHA</text>
<text x="179.8" y="31.2">R415</text>
<text x="179.9" y="32.9">1.5K</text>
<text x="196.6" y="31.9">C418</text>
<text x="196.8" y="34.8">33pF</text>
<text x="14.6" y="37.3">AU_HPL</text>
<text x="22.6" y="36.9">[5,7]</text>
<text x="30.4" y="36.8">C400</text>
<text x="30.4" y="38.5">22nF</text>
<text x="47" y="37">A1</text>
<text x="49.4" y="37.6">IN+</text>
<text x="53.1" y="36" transform="rotate(-90 53.1 36)">VDD</text>
<text x="56.8" y="36.8" transform="rotate(-90 56.8 36.8)">AGND</text>
<text x="60.5" y="36.7" transform="rotate(-90 60.5 36.7)">PGND</text>
<text x="60.6" y="37.6">OUT+</text>
<text x="64.6" y="37">A3</text>
<text x="71.9" y="37.6">1</text>
<text x="75.1" y="37.6">2</text>
<text x="98.8" y="37">[8]</text>
<text x="104.9" y="37.3">SPEAKER+</text>
<text x="130.7" y="39.1">AU_VIN0_P</text>
<text x="140.9" y="38.7">[5]</text>
<text x="161.2" y="38.6">C416</text>
<text x="166.3" y="38.8">100nF</text>
<text x="186.5" y="40.6">BLM15AG102SN1D</text>
<text x="189.7" y="37.2">B412</text>
<text x="234" y="38.6">[8]</text>
<text x="240.1" y="39.1">MIC1+</text>
<text x="22" y="42.6">HT400</text>
<text x="30.5" y="42.9">C401</text>
<text x="30.5" y="44.8">22nF</text>
<text x="47" y="43.2">C1</text>
<text x="49.4" y="43.8">IN-</text>
<text x="53.1" y="46.8" transform="rotate(-90 53.1 46.8)">CTRL</text>
<text x="60.5" y="46.8" transform="rotate(-90 60.5 46.8)">PL</text>
<text x="61" y="43.8">OUT-</text>
<text x="64.6" y="43.2">C3</text>
<text x="71.9" y="43.8">1</text>
<text x="75.1" y="43.8">2</text>
<text x="98.8" y="43.1">[8]</text>
<text x="104.9" y="43.5">SPEAKER-</text>
<text x="177.1" y="45.2" transform="rotate(-90 177.1 45.2)">C417</text>
<text x="196.5" y="45.1">C419</text>
<text x="23.2" y="53.6">[3]</text>
<text x="52.5" y="49.2" transform="rotate(-90 52.5 49.2)">C2</text>
<text x="59.9" y="49.2" transform="rotate(-90 59.9 49.2)">B2</text>
<text x="83.7" y="49.2">C404</text>
<text x="83.7" y="50.3">1nF</text>
<text x="89.3" y="49.2">C405</text>
<text x="89.3" y="50.3">1nF</text>
<text x="129.4" y="53.4">AU_VIN0_N</text>
<text x="139.6" y="53">[5]</text>
<text x="160" y="52.9">C415</text>
<text x="165.1" y="53">100nF</text>
<text x="177.4" y="51.1" transform="rotate(-90 177.4 51.1)">4.7uF</text>
<text x="189.7" y="51.5">B413</text>
<text x="196.4" y="49">100pF</text>
<text x="234.8" y="53">[8]</text>
<text x="240.7" y="53.4">MIC1-</text>
<text x="13.1" y="54.1">AU_SPK_EN</text>
<text x="179.2" y="58.5">R412</text>
<text x="186.5" y="54.9">BLM15AG102SN1D</text>
<text x="197.3" y="59.2">C420</text>
<text x="34.6" y="61.6" transform="rotate(-90 34.6 61.6)">100K</text>
<text x="37.8" y="61.6" transform="rotate(-90 37.8 61.6)">R400</text>
<text x="178.9" y="60.6">1.5K</text>
<text x="197.4" y="62.2">33pF</text>
<text x="179" y="74.1">1K</text>
<text x="179.2" y="72.3">R413</text>
<text x="220.4" y="97">MICBIAS1</text>
<text x="48.5" y="103.7">VIO18_PMU</text>
<text x="222" y="106.1" transform="rotate(-90 222 106.1)">R417</text>
<text x="194.2" y="113.6">[5]</text>
<text x="202.1" y="113.7">C421</text>
<text x="207.6" y="113.8">100nF</text>
<text x="217" y="109.8">C423</text>
<text x="217" y="111.8">33pF</text>
<text x="221.8" y="108.3" transform="rotate(-90 221.8 108.3)">1K</text>
<text x="227.8" y="113.5">C426</text>
<text x="233.4" y="113.8">4.7uF</text>
<text x="50.3" y="114.8" transform="rotate(-90 50.3 114.8)">R406</text>
<text x="53.5" y="114.8" transform="rotate(-90 53.5 114.8)">470K</text>
<text x="55.8" y="119.7">R407</text>
<text x="94.6" y="120">[7]</text>
<text x="101.6" y="119.8">B409</text>
<text x="129.1" y="119.8">[7]</text>
<text x="183.9" y="114.2">AU_VIN1_N</text>
<text x="217" y="119.7">C424</text>
<text x="225" y="118.1">R418</text>
<text x="225.2" y="119.8">1.5K</text>
<text x="56.1" y="122.9">47K</text>
<text x="87.5" y="120.4">PIN1</text>
<text x="102.8" y="121.9">MCB1005B102EBP</text>
<text x="134.7" y="120.4">HP_MIC</text>
<text x="184.1" y="125.9">AU_VIN1_P</text>
<text x="194.2" y="125.4">[5]</text>
<text x="202.1" y="125.4">C422</text>
<text x="207.8" y="125.3">100nF</text>
<text x="217" y="121.7">100pF</text>
<text x="228.3" y="125.2">[7]</text>
<text x="7.5" y="131">JACK-EAR-6PIN-J301-0A-R06G1ZL-JHEC</text>
<text x="17.3" y="129">J400</text>
<text x="64.3" y="129.5" transform="rotate(-90 64.3 129.5)">T400</text>
<text x="124.7" y="126.5" transform="rotate(-90 124.7 126.5)">T403</text>
<text x="203.6" y="131.3">1K</text>
<text x="205.8" y="131.5">R416</text>
<text x="217" y="129">C425</text>
<text x="217.7" y="131">33pF</text>
<text x="235" y="126.2">HP_MIC</text>
<text x="30.5" y="136.2">1B</text>
<text x="30.5" y="137.5">1A</text>
<text x="128.1" y="136.6">靠近IC</text>
<text x="185.7" y="132.7">ACCDET</text>
<text x="194.5" y="132.2">[5]</text>
<text x="30.5" y="139.9">3</text>
<text x="30.5" y="142.4">4</text>
<text x="54.5" y="143.6">MCB1005B102EBP</text>
<text x="57.6" y="140.2">B404</text>
<text x="122.1" y="143.6">MCB1005B102EBP</text>
<text x="125.2" y="140.2">B410</text>
<text x="144.5" y="140.8">R410</text>
<text x="154" y="141.4">[5]</text>
<text x="159" y="142.4">AU_HPR</text>
<text x="30.5" y="150">2</text>
<text x="30.5" y="147.4">5</text>
<text x="54.5" y="149.2">MCB1005B102EBP</text>
<text x="57.6" y="145.8">B405</text>
<text x="122.1" y="149.2">MCB1005B102EBP</text>
<text x="125.2" y="145.8">B411</text>
<text x="144.5" y="146.4">R411</text>
<text x="144.8" y="144">33R</text>
<text x="144.8" y="149.6">33R</text>
<text x="153.6" y="146.6">[5,7]</text>
<text x="159.5" y="147.6">AU_HPL</text>
<text x="50.9" y="155">[7]</text>
<text x="55.9" y="155.7">PIN2</text>
<text x="88.5" y="154.8">R408</text>
<text x="97.2" y="154.8">R409</text>
<text x="51" y="158.8">[7]</text>
<text x="55.9" y="159.4">PIN1</text>
<text x="75.1" y="156.5">T401</text>
<text x="80.7" y="156.4">T402</text>
<text x="88.4" y="157.3">470R</text>
<text x="97.1" y="157.3">470R</text>
<text x="106.1" y="157.1">C413</text>
<text x="106.1" y="158.2">33pF</text>
<text x="112.3" y="157.1">C414</text>
<text x="112.3" y="158.2">33pF</text>
<text x="160.2" y="161.3" transform="rotate(-90 160.2 161.3)">SPKL</text>
<text x="190.1" y="161.3">AU_HSP</text>
<text x="198.5" y="160.2">[5]</text>
<text x="222.6" y="160">B414</text>
<text x="273.3" y="161.9" transform="rotate(-90 273.3 161.9)">P400</text>
<text x="234.4" y="167">C427</text>
<text x="23" y="170.6">PIN2</text>
<text x="30" y="170.1">[7]</text>
<text x="53.9" y="168.2">C409</text>
<text x="59" y="168.1">100pF/NC</text>
<text x="160.2" y="169.3" transform="rotate(-90 160.2 169.3)">SPKR</text>
<text x="190" y="173.7">AU_HSN</text>
<text x="198.5" y="172.6">[5]</text>
<text x="222.7" y="172.8">B415</text>
<text x="234.1" y="169.7">100pF</text>
<text x="160.2" y="176.1" transform="rotate(-90 160.2 176.1)">MIC</text>
<text x="231.1" y="176.4">C428</text>
<text x="231.2" y="179.1">33pF</text>
<text x="238.2" y="176.5">C429</text>
<text x="238.5" y="179.1">33pF</text>
<text x="243.5" y="176.9">T404</text>
<text x="249.3" y="176.9">T405</text>
<text x="273.3" y="174.3" transform="rotate(-90 273.3 174.3)">P401</text>
<text x="6.4" y="183.5">POLE4_J</text>
<text x="15" y="182.7">[5]</text>
<text x="18.6" y="182.6">3.3K</text>
<text x="27.1" y="182.8">R405</text>
<text x="52.7" y="182.6">R403</text>
<text x="59.8" y="182.7">0R</text>
<text x="160.4" y="182" transform="rotate(-90 160.4 182)">GND</text>
<text x="27.3" y="189.2">DRC&lt;0.3ohm</text>
<text x="37.6" y="189.2" transform="rotate(-90 37.6 189.2)">2</text>
<text x="42.6" y="187.6">D400</text>
<text x="42.8" y="190.3">NC</text>
<text x="109.3" y="190.3">COMPANY:</text>
<text x="37.6" y="192.3" transform="rotate(-90 37.6 192.3)">1</text>
<text x="52.1" y="194.4">R402</text>
<text x="59.2" y="194.5">0R</text>
<text x="69.2" y="194.5">[16]</text>
<text x="75.8" y="195.3">FM_RX_N_6625</text>
</g>
<g font-size=".9">
<text x="27.3" y="137.6">GND</text>
<text x="27.6" y="142.2">DET</text>
<text x="27.8" y="139.9">R</text>
<text x="27.6" y="149.9">MIC</text>
<text x="28.5" y="147.3">L</text>
<text x="26.3" y="191.4">BLM18PG181SN1D</text>
<text x="32.5" y="192.5">B408</text>
</g>
<g font-size=".8">
<text x="68.3" y="39">HPZ1608D601-R50T(f)</text>
<text x="71.6" y="36.1">B400</text>
<text x="69.1" y="45.1">HPZ1608D601-R50T(f)</text>
<text x="71.6" y="42.4">B401</text>
</g>
</svg>
